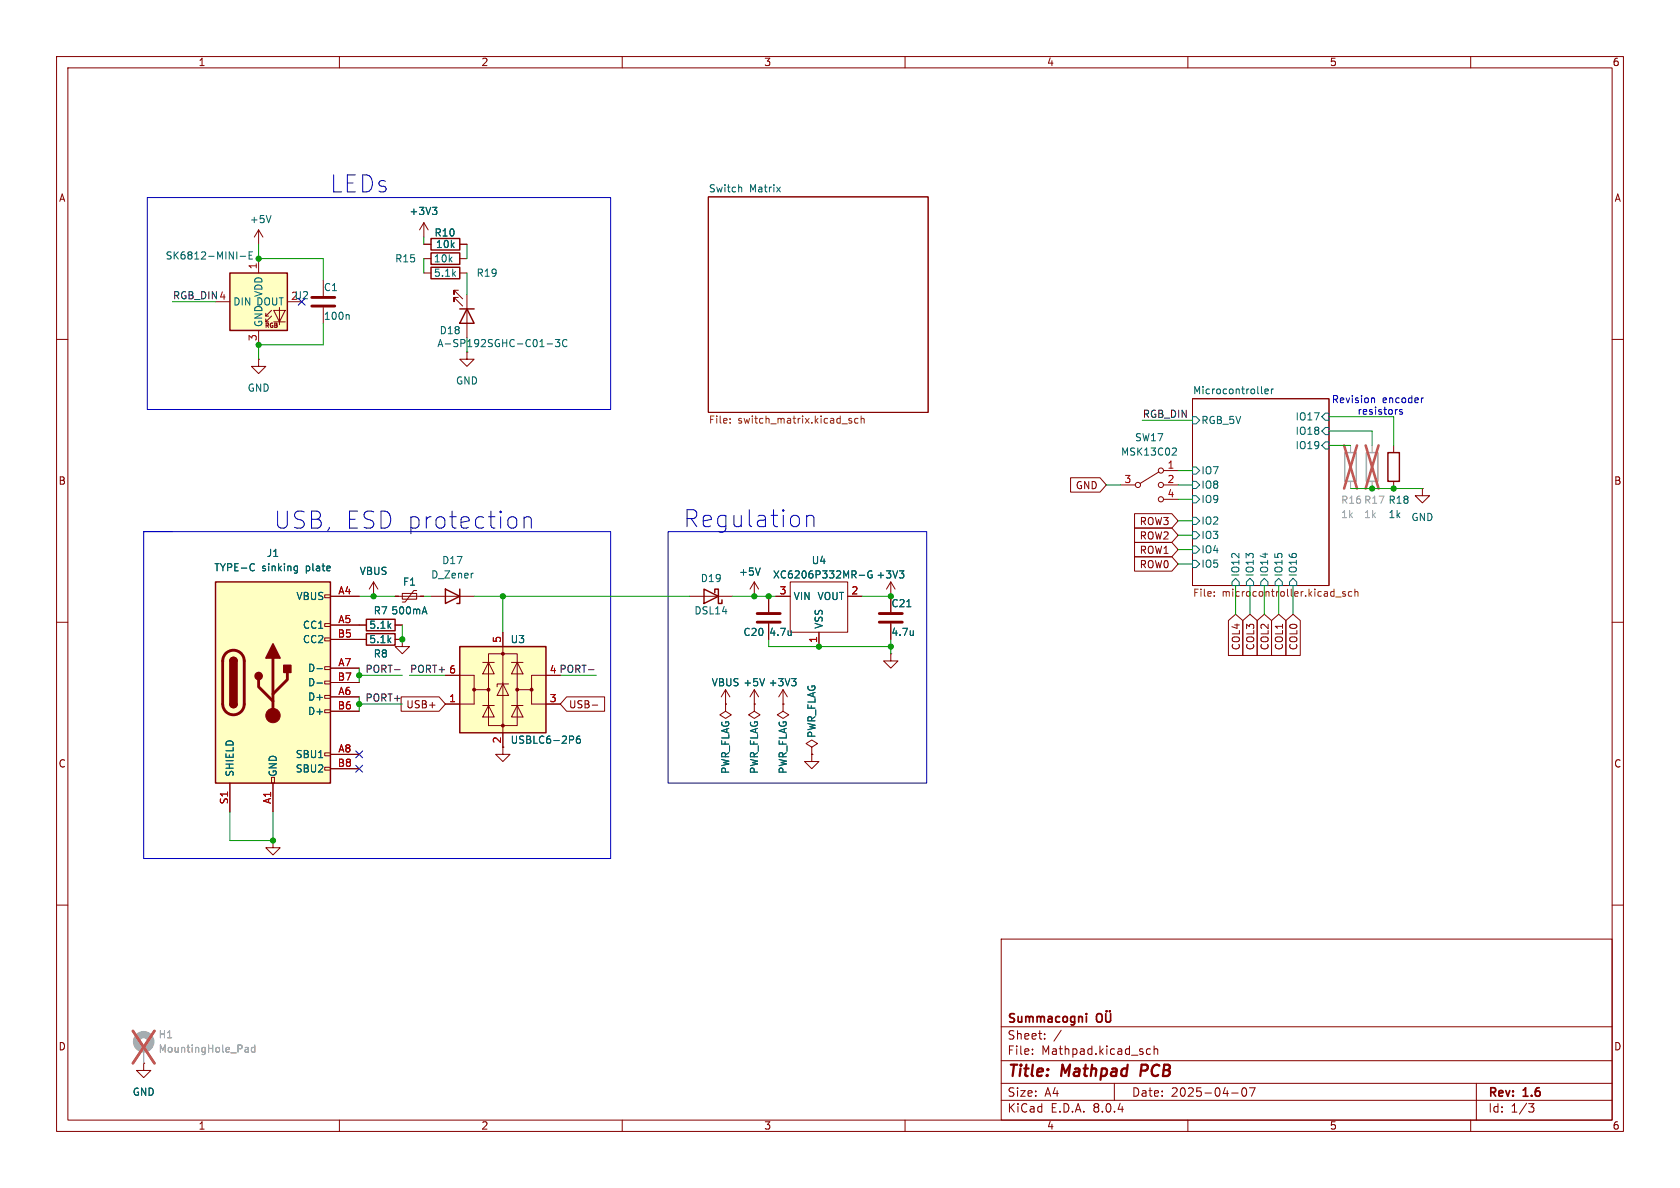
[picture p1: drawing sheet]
<svg xmlns="http://www.w3.org/2000/svg" width="297mm" height="210mm" viewBox="0 0 297 210" stroke-linecap="round" stroke-linejoin="round" font-family="sans-serif">
<g fill="none" stroke="#840000" stroke-width=".18">
<path d="M10 10h277v190h-277zM12 12h273v186h-273zM60 10v2M110 10v2M160 10v2M210 10v2M260 10v2M125.2 34.8h38.9v38.1h-38.9zM10 60h2M57.1 49.5v2.8M57.1 54.4v2.8M285 60h2"/>
<path d="M210.8 70.5h24.1v33h-24.1zM251.5 86.4v1.2h1.2l-1.2 1.3-1.3-1.3h1.3M251.5 86.4h.1M10 110h2M63.5 113h1.3M63.5 110.5h1.3M66 102.9l-.7 1.2M66 102.9v2.5M66 102.9l.8 1.2M69.8 105.4h5.1M69.8 113h1.3M69.8 110.5h1.3"/>
<path d="M71.1 104.9h2.6v1h-2.6zM73.7 104.4h-.5l-1.6 2h-.5M121.9 105.4h7.6M137.2 105.4h2.5M139.7 102.9h10.2v8.9h-10.2zM144.8 111.8v2.5M149.9 105.4h2.5M157.5 115.6v1.2h-1.3l1.3 1.3 1.2-1.3h-1.2M157.5 115.6h.1M157.5 102.9l-.8 1.2M157.5 102.9v2.5M157.5 102.9l.7 1.2"/>
<path d="M285 110h2M128.3 121.9l-.8 1.3M128.3 121.9v2.6M128.3 121.9l.7 1.3M133.3 121.9l-.7 1.3M133.3 121.9v2.6M133.3 121.9l.8 1.3M138.4 124.5v1.2l1 .7-1 .6-1-.6 1-.7M138.4 124.5h.1M138.4 121.9l-.7 1.3M138.4 121.9v2.6M138.4 121.9l.8 1.3"/>
<path d="M10 160h2M285 160h2M177 166h108v32h-108zM25.4 188v1.2h1.3l-1.3 1.3-1.3-1.3h1.3M25.4 188h.1M60 198v2M110 198v2M160 198v2M177 194.5h108M177 191.5h108M177 187.5h108M177 181.5h108"/>
<path d="M182.5 186.3v.1M182.5 185.5v.1M184.7 183.6v.1M184.7 182.8v.1M187.6 182.1l-1.3 2M197 191.5v3M202.7 186.1l.3 .3 .4-.1M203.4 185.5l-.4-.1-.3 .3M204 185.5l.2-.1 .4 .1 .1 .9M204 184.9v1.5M210 198v2M217.7 193.2h1.2"/>
<path d="M219.7 192.4l.2-.1a.81 .81 0 0 1 .6 .6 .81 .81 0 0 1-.3 .8l-.2 .1a.81 .81 0 0 1-.3-1.4zM220.9 192.3h1l-.7 1.5M260 198v2M261 191.5v6.5M270.2 195.1h1l-.5 .6 .4 .1 .1 .5-.3 .3h-.4"/>
</g>
<path d="M201.8 188.2l-.2 2" fill="none" stroke="#840000" stroke-width=".4"/>
<path d="M192.1 179.2v.1M192.1 179.7v1M193.9 179.4a.5 .5 0 0 1 .6-.2 .5 .5 0 0 1 .3 .5v.5a.5 .5 0 0 1-.5 .5 .5 .5 0 0 1-.5-.5zM195.5 179.2v1.2l.3 .3 .4-.1 .1-.2v-1.2M195.6 178.7v.1M196.2 178.7v.1" fill="none" stroke="#840000" stroke-width=".3"/>
<g fill="none" stroke="#006464" stroke-width=".18">
<path d="M130.8 33.1l.3 .2v.6M137.3 33.1l.7 .8M138 33.1l-.7 .8M61.6 55.6l.1 .2v.7M210.8 73.7h.7l.6 .6-.6 .6h-.7zM223 69.4l.2 .2M223.6 69.2l.6-.1v-.3h-.4l-.2 .1 .1 .6h.5M224.8 68.8v.8M225.1 68.8l-.3 .2M234.3 75.6h.6v1.2h-.6l-.6-.6zM234.3 73h.6v1.3h-.6l-.6-.6zM234.3 78.1h.6v1.3h-.6l-.6-.7z"/>
<path d="M210.8 87.6h.7l.6 .7-.6 .6h-.7zM210.8 85.1h.7l.6 .6-.6 .7h-.7zM210.8 82.6h.7l.6 .6-.6 .6h-.7zM210.8 99.1h.7l.6 .6-.6 .6h-.7zM210.8 96.5h.7l.6 .7-.6 .6h-.7zM210.8 91.4h.7l.6 .7-.6 .6h-.7zM210.8 94h.7l.6 .6-.6 .7h-.7zM74.7 108.2h.7M75.1 107.3l.4 1.2M135.2 120l-.5 1.2M139.9 120h.8l-.4 .4M151.9 101.7h1"/>
<path d="M154.1 101a.59 .59 0 0 0-.7 .5 .59 .59 0 0 0 .7 .6l.1-.5h-.3M159 100.9h.8l-.4 .5M159.5 101.4l.3 .2v.3l-.3 .3M218.4 102.2l.7 .7v.6h-1.3v-.6zM221 102.2l.6 .7v.6h-1.3v-.6zM223.5 102.2l.7 .7v.6h-1.3v-.6zM226.1 102.2l.6 .7v.6h-1.3v-.6zM228.6 102.2l.6 .7v.6h-1.2v-.6zM140.5 120.4l.2 .3v.3l-.2 .2"/>
</g>
<g fill="none" stroke="#725600" stroke-width=".18">
<path d="M129.1 74.7v.1M129.1 74v.1M150.5 74h-.3l-.1 .1v.2l.4 .1v.3h-.4M151.7 74h-.4l-.2 .2 .1 .5h.5M152.2 74.1l.2-.1h.3l.1 .8M152.2 73.5v1.3M214.7 105.3v.1M214.7 104.6v.1M236.1 105.5h1M237.8 104.6h-.3l-.2 .1 .1 .2 .4 .1v.4h-.5M239 104.6h-.4l-.2 .2 .1 .6h.5M239.5 104.7l.2-.1h.3l.1 .8"/>
<path d="M239.5 104.1v1.3"/>
</g>
<path d="M64.8 112h5v2h-5zM64.8 109.5h5v2h-5zM124.5 104.1l2.5 1.3-2.5 1.3zM126.4 104.8v-.7h.6v2.6h.6v-.7" fill="none" stroke="#840000" stroke-width=".25"/>
<path d="M55.1 54.1h4.1M55.1 52.6h4.1" fill="none" stroke="#840000" stroke-width=".51"/>
<circle cx="25.4" cy="184.1" r="1.27" fill="none" stroke="#a1a1a1" stroke-width="1.3"/>
<path d="M25.4 185.4v2.6" fill="none" stroke="#a1a1a1" stroke-width=".18"/>
<path d="M43.5 185.2h.3l.1 .8M43.9 185.9l-.4 .1M43.9 185.5h-.4M45 185.2h-.3l-.3 .2 .2 .5h.4M45 184.7v1.3" fill="none" stroke="#989898" stroke-width=".18"/>
<path d="M23.5 182.2l3.8 5.8M27.3 182.2l-3.8 5.8" fill="none" stroke="#e65255" stroke-width=".46"/>
<path d="M38.1 102.9h20.3v35.5h-20.3z" fill="#ffffc2"/>
<g fill="none" stroke="#840000" stroke-width=".18">
<path d="M74.9 45.7h1.3M81.3 45.7h1.2M82.5 62.2v1.3h1.3l-1.3 1.3-1.2-1.3h1.2M82.5 62.2h.1M57.4 117.9h1v.5h-1zM57.4 112.8h1v.5h-1zM57.4 110.2h1v.5h-1zM57.4 105.2h1v.5h-1zM58.4 105.4h5.1M58.4 110.5h5.1M58.4 118.1h5.1M58.4 113h5.1"/>
<path d="M135.9 105.4v2.8M135.9 110.2v2.8M157.5 105.4v2.8M157.5 110.2v2.8M40.6 138.4v5.1M48 137.4h.5v1h-.5zM48.3 138.4v5.1M57.4 135.6h1v.5h-1zM57.4 133.1h1v.5h-1zM57.4 125.5h1v.5h-1zM57.4 122.9h1v.5h-1zM57.4 120.4h1v.5h-1z"/>
<path d="M58.4 123.2h5.1M58.4 133.4h5.1M58.4 125.7h5.1M58.4 120.7h5.1M58.4 135.9h5.1M48.3 148.6v1.3h1.2l-1.2 1.2-1.3-1.2h1.3M48.3 148.6h.1"/>
</g>
<path d="M76.2 44.7h5.1v2h-5.1zM38.1 102.9h20.3v35.5h-20.3zM40.6 116.8a.64 .64 0 0 1 .7-.6 .64 .64 0 0 1 .6 .6M40.6 124.5a.64 .64 0 0 0 .7 .6 .64 .64 0 0 0 .6-.6" fill="none" stroke="#840000" stroke-width=".25"/>
<path d="M39.9 115.5a1.9 1.9 0 0 1 2.1-.4 1.9 1.9 0 0 1 1.2 1.7v7.7a1.91 1.91 0 0 1-1.9 1.9 1.91 1.91 0 0 1-1.9-1.9v-7.8l.1-.6zM48.3 116.3v10.2M50.8 118.9v1.2l-2.5 2.6M133.9 110h4M133.9 108.5h4M155.4 110h4.1M155.4 108.5h4.1M45.7 120.1v1.3l2.6 2.6" fill="none" stroke="#840000" stroke-width=".51"/>
<g fill="#840000" stroke="#840000" stroke-width=".25">
<path d="M40.6 124.5h1.3a.64 .64 0 0 1-.6 .6 .64 .64 0 0 1-.7-.6z"/>
<path d="M40.6 116.8h1.3v7.7h-1.3z"/>
<path d="M40.8 116.4a.64 .64 0 0 1 .7-.1 .64 .64 0 0 1 .4 .5h-1.3z"/>
<path d="M48.3 113.8l1.2 2.5h-2.5z"/>
<path d="M50.2 117.6h1.2v1.3h-1.2z"/>
<circle cx="45.7" cy="119.5" r=".63"/>
</g>
<circle cx="48.3" cy="126.5" r="1.27" fill="#840000" stroke="#840000" stroke-width=".18"/>
<path d="M44.7 99.6l.3 .2M45 100.8l-.3 .1M52.2 100.1h.4M52.6 100.1v1l-.1 .2h-.3M52.6 100.8l-.4 .1M56 118.2h1M139.9 111.5v.8M139.9 112.2l-.1 .1M160.3 107.3h.7M161.5 111.5v.8M161.5 112.2l-.1 .1M56 120.7h1" fill="none" stroke="#006464" stroke-width=".18"/>
<path d="M40.6 48.3h10.2v10.1h-10.2z" fill="#ffffc2"/>
<g fill="none" stroke="#840000" stroke-width=".18">
<path d="M38.1 53.3h2.5M45.7 40.6v2.6M45.7 45.7v2.6M45.7 58.4v2.6M45.7 40.6l-.7 1.3M45.7 40.6l.8 1.3M47 56.9h.5M47 55.9h.5M48 55.9l-1 1v-.5M48 54.9l-1 1v-.5M48.4 54.9h2l-1 2zM48.4 56.9h2"/>
<path d="M49.4 54.4v3M74.9 43.2h1.3M81.3 43.2h1.2M45.7 63.5v1.3h1.3l-1.3 1.2-1.3-1.2h1.3M45.7 63.5h.1"/>
</g>
<path d="M40.6 48.3h10.2v10.1h-10.2zM76.2 42.2h5.1v2h-5.1z" fill="none" stroke="#840000" stroke-width=".25"/>
<path d="M47.9 38.1l-.4 1.3M42.5 45.3h.9M44 45.1h.5M44.6 44.5h-.6v1.3h.6" fill="none" stroke="#006464" stroke-width=".18"/>
<path d="M81.3 114.3h15.2v15.2h-15.2z" fill="#ffffc2"/>
<path d="M76.2 47.2h5.1v2.1h-5.1zM81.3 54.6h2.5M82.5 54.6l1.3 2.6h-2.5zM245.4 80h2v5.1h-2zM78.7 104.1l2.6 1.3-2.6 1.3zM81.3 114.3h15.2v15.2h-15.2zM81.3 104.1v2.6h-.5" fill="none" stroke="#840000" stroke-width=".25"/>
<g fill="#840000" stroke="#840000" stroke-width=".18">
<circle cx="83.8" cy="121.9" r=".25"/>
<circle cx="86.4" cy="121.9" r=".25"/>
<circle cx="88.9" cy="128.3" r=".25"/>
<circle cx="88.9" cy="115.6" r=".25"/>
<circle cx="91.4" cy="121.9" r=".25"/>
<circle cx="94" cy="121.9" r=".25"/>
</g>
<g fill="none" stroke="#840000" stroke-width=".18">
<path d="M74.9 39.4l-.7 1.2M74.9 39.4v2.5M74.9 39.4l.8 1.2M74.9 48.3h1.3M74.9 43.2h1.3M81 51.3h-.7v.8v-.8l1.5 1.5M81 52.6h-.7v.7v-.7l1.5 1.5M81.3 48.3h1.2M81.3 43.2h1.2M82.5 52.1v7.6M246.4 78.7v1.3M189.3 84.5h5.2l1.1 1.2-1.1 1.3h-5.2z"/>
<path d="M198.1 85.7h2.6M200.6 95.9h6.6l1.1 1.3-1.1 1.2h-6.6zM200.6 98.4h6.6l1.1 1.3-1.1 1.3h-6.6zM200.6 93.3h6.6l1.1 1.3-1.1 1.3h-6.6zM200.6 90.8h6.6l1.1 1.3-1.1 1.2h-6.6zM204.9 83.4l-3.4 2.1M205.7 83.2h2.6M205.7 85.7h2.6M205.7 88.3h2.6M246.4 85.1v1.3M58.4 105.4h5.1M58.4 113h6.4"/>
<path d="M58.4 110.5h6.4M58.4 118.1h5.1M69.8 105.4h.7M69.8 113h1.3M69.8 110.5h1.3M71.1 113v1.3h1.3l-1.3 1.3-1.3-1.3h1.3M71.1 113h.1M74.3 105.4h.6M76.2 105.4h7.6M78.7 119.4h5.1v2.5h2.6M85.3 117.1h2.1M86.4 115.6h5v12.7h-5z"/>
<path d="M86.4 117.1l1 2h-2.1zM88.9 111.8v21.6h1.3l-1.3 1.2-1.3-1.2h1.3M90.4 117.1h2.1M91.4 117.1l1.1 2h-2.1zM96.5 119.4h-2.5v2.5h-2.6M133.3 102.9l-.7 1.2M133.3 102.9v2.5M133.3 102.9l.8 1.2M135.9 105.4v2.8M135.9 110.2v2.8M137.2 105.4h2.5M144.8 111.8v2.5"/>
<path d="M149.9 105.4h2.5M157.5 105.4v2.8M157.5 110.2v2.8M217.2 109.7l1.2-1.1 1.3 1.1v6.2h-2.5zM219.7 109.7l1.3-1.1 1.3 1.1v6.2h-2.6zM222.2 109.7l1.3-1.1 1.3 1.1v6.2h-2.6zM224.8 109.7l1.3-1.1 1.2 1.1v6.2h-2.5zM227.3 109.7l1.3-1.1 1.3 1.1v6.2h-2.6zM40.6 138.4v5.1M48.3 138.4v5.1M58.4 123.2h5.1M58.4 133.4h5.1"/>
<path d="M58.4 125.7h5.1M58.4 120.7h5.1M58.4 135.9h5.1M70.9 123.2h6.7l1.1 1.3-1.1 1.2h-6.7zM83.8 121.9v2.6h-5.1M85.3 124.7h2.1M86.4 124.7l1 2h-2.1zM88.9 120.9l1 2h-2zM89.9 120.9h-2v.5M90.4 124.7h2.1M91.4 124.7l1.1 2h-2.1zM94 121.9v2.6h5.1"/>
<path d="M100.2 123.2h6.7v2.5h-6.7l-1.1-1.2zM104.7 124.6h1M128.3 124.5v1.2l1 .7-1 .6-1-.6 1-.7M128.3 124.5h.1M133.3 124.5v1.2l1.1 .7-1.1 .6-1-.6 1-.7M133.3 124.5h.1M138.4 124.5h.1M143.5 133.4v1.2h1.3l-1.3 1.3-1.3-1.3h1.3M143.5 133.4h.1M143.5 132.1l1-.7-1-.6-1 .6 1 .7v1.3M25.4 188h.1"/>
<circle cx="201.2" cy="85.7" r=".46"/>
<circle cx="205.2" cy="83.2" r=".46"/>
<circle cx="205.2" cy="85.7" r=".46"/>
<circle cx="205.2" cy="88.3" r=".46"/>
</g>
<g fill="none" stroke="#006464" stroke-width=".18">
<path d="M76.4 36.6h.8l-.4 .5M77 37.1l.2 .3v.3l-.2 .2M96.7 60.8h1M98.2 60h.8l-.5 .5 .4 .1v.6l-.2 .1-.5-.1M100.2 60.1a.6 .6 0 0 0-.8 .5 .6 .6 0 0 0 .6 .7l.2-.1M207.4 79.2l.5 .1 .1 .3-.8 .9h.8M44.7 99.6l.3 .2M45 100.8l-.3 .1M52.2 100.1h.4M52.6 100.1v1l-.1 .2h-.3M52.6 100.8l-.4 .1M56 118.2h1"/>
<path d="M74.7 108.2h.7M75.1 107.3l.4 1.2M83.5 101.3h.2M134.4 100.4l-.4 1.3M135.2 120l-.5 1.2M139.9 111.5v.8M139.9 112.2l-.1 .1M139.9 120h.8l-.4 .4M151.9 101.7h1M154.1 101a.59 .59 0 0 0-.7 .5 .59 .59 0 0 0 .7 .6l.1-.5h-.3M159 100.9h.8l-.4 .5M159.5 101.4l.3 .2v.3l-.3 .3"/>
<path d="M160.3 107.3h.7M161.5 111.5v.8M161.5 112.2l-.1 .1M56 120.7h1M101.3 130.2l.1 .2-.1 .3M102.5 130.1l-.4 .1a.86 .86 0 0 0 0 1.2l.5-.1v-.5l-.2-.2-.4 .1-.1 .1M140.5 120.4l.2 .3v.3l-.2 .2"/>
</g>
<path d="M237.7 80h2.1v5.1h-2.1zM241.6 80h2v5.1h-2z" fill="none" stroke="#a1a1a1" stroke-width=".25"/>
<path d="M238.8 78.7v1.3M242.6 78.7v1.3M238.8 85.1v1.3M242.6 85.1v1.3M25.4 185.4v2.6" fill="none" stroke="#a1a1a1" stroke-width=".18"/>
<path d="M237.6 78.7l2.3 7.7M239.9 78.7l-2.3 7.7M241.4 78.7l2.3 7.7M243.7 78.7l-2.3 7.7M23.5 182.2l3.8 5.8M27.3 182.2l-3.8 5.8" fill="none" stroke="#e65255" stroke-width=".46"/>
<path d="M69.7 118.4h1M104 118.4h1" fill="none" stroke="#0f0f0f" stroke-width=".18"/>
<path d="M26 34.9h81.9v37.5h-81.9zM242.5 70.4h.4l.1 .8M247.9 72.4h-.3l-.2 .2 .1 .1 .4 .2v.3h-.5M251.7 70.3l-.3 .2M25.4 94h82.5v57.8h-82.5zM91.1 91.5l.3 .4v.9l-.3 .4M92.6 91.6a.75 .75 0 0 1 1.3 .2v1.6M92.6 91.4v2M118.1 94h45.7v44.4h-45.7zM142.6 91.1v2M142.6 91.4a.75 .75 0 0 1 1.3 .1v1.6" fill="none" stroke="#0000c2" stroke-width=".18"/>
<g fill="none" stroke="#009600" stroke-width=".18">
<path d="M30.5 53.3h7.6M45.7 43.2v2.5h11.4v3.8M57.1 57.2v3.8h-11.4v2.5M74.9 41.9v1.3M74.9 45.7v2.6M82.5 43.2v2.5M82.5 48.3v3.8M82.5 59.7v2.5M201.9 74.3h8.9M234.9 78.7h3.9M234.9 76.2h7.7v2.5M234.9 73.7h11.5v5"/>
<path d="M195.6 85.7h2.5M208.3 97.2h2.5M208.3 94.6h2.5M208.3 99.7h2.5M208.3 83.2h2.5M208.3 92.1h2.5M208.3 88.3h2.5M208.3 85.7h2.5M238.8 86.4h12.7M63.5 118.1v2.6M63.5 119.4h7.6M63.5 105.4h6.3"/>
<path d="M71.1 110.5v2.5M72.4 119.4h6.3M74.9 105.4h1.3M83.8 105.4h38.1M88.9 105.4v6.4M99.1 119.4h6.3M129.5 105.4h7.7M135.9 113v1.3h21.6M152.4 105.4h5.1M157.5 113v2.6M218.4 103.5v5.1M221 103.5v5.1"/>
<path d="M223.5 103.5v5.1M226.1 103.5v5.1M228.6 103.5v5.1M63.5 123.2v2.5M63.5 124.5h7.6M40.6 143.5v5.1h7.7v-5.1"/>
</g>
<path d="M52.7 52.7l1.2 1.2M53.9 52.7l-1.2 1.2M62.9 132.7l1.2 1.3M62.9 135.3l1.2 1.2M64.1 132.7l-1.2 1.3M64.1 135.3l-1.2 1.2" fill="none" stroke="#000084" stroke-width=".18"/>
<path d="M43.5 185.2h.3l.1 .8M43.9 185.9l-.4 .1M43.9 185.5h-.4M45 185.2h-.3l-.3 .2 .2 .5h.4M45 184.7v1.3" fill="none" stroke="#989898" stroke-width=".18"/>
<g fill="#009600" stroke="#009600" stroke-width=".18">
<circle cx="63.5" cy="124.5" r=".46"/>
<circle cx="63.5" cy="119.4" r=".46"/>
<circle cx="48.3" cy="148.6" r=".46"/>
<circle cx="71.1" cy="113" r=".46"/>
<circle cx="88.9" cy="105.4" r=".46"/>
<circle cx="133.3" cy="105.4" r=".46"/>
<circle cx="135.9" cy="105.4" r=".46"/>
<circle cx="157.5" cy="114.3" r=".46"/>
<circle cx="157.5" cy="105.4" r=".46"/>
<circle cx="144.8" cy="114.3" r=".46"/>
<circle cx="242.6" cy="86.4" r=".46"/>
<circle cx="246.4" cy="86.4" r=".46"/>
<circle cx="66" cy="105.4" r=".46"/>
<circle cx="45.7" cy="45.7" r=".46"/>
<circle cx="45.7" cy="61" r=".46"/>
</g>
<g font-size="4.2" fill="#0000c2">
<text x="58.2" y="34.3">LEDs</text>
<text x="48.3" y="93.7">USB, ESD protection</text>
<text x="120.6" y="93.5">Regulation</text>
</g>
<g font-size="2.8" fill="#840000">
<text x="178" y="190.9">Title:</text>
<text x="187.7" y="190.9">Mathpad</text>
<text x="202.5" y="190.9">PCB</text>
</g>
<g font-size="2.1" fill="#840000">
<text x="178" y="184">Sheet:</text>
<text x="178" y="181.2">Summacogni</text>
<text x="178" y="186.7">File:</text>
<text x="184.1" y="186.7">Mathpad.kicad_sch</text>
<text x="178" y="196.9">KiCad</text>
<text x="178" y="194.1">Size:</text>
<text x="184.7" y="194.1">A4</text>
<text x="185.7" y="196.9">E.D.A.</text>
<text x="193.3" y="196.9">8.0.4</text>
<text x="200" y="194.1">Date:</text>
<text x="207" y="194.1">2025-04-07</text>
<text x="263" y="194.3">Rev:</text>
<text x="263" y="196.9">Id:</text>
<text x="267.1" y="196.9">1/3</text>
<text x="269.4" y="194.3">1.6</text>
</g>
<g font-size="1.8" fill="#840000">
<text x="35" y="11.9">1</text>
<text x="85" y="11.9">2</text>
<text x="135" y="11.9">3</text>
<text x="185" y="11.9">4</text>
<text x="235" y="11.9">5</text>
<text x="285" y="11.9">6</text>
<text x="10.3" y="35.9">A</text>
<text x="285.3" y="35.9">A</text>
<text x="10.3" y="85.9">B</text>
<text x="190.1" y="86.7">GND</text>
<text x="285.3" y="85.9">B</text>
<text x="201.4" y="95.6">ROW2</text>
<text x="201.4" y="93">ROW3</text>
<text x="201.4" y="98.1">ROW1</text>
<text x="201.4" y="100.6">ROW0</text>
<text x="97.1" y="119.1">4 PORT-</text>
<text x="219.4" y="115.1" transform="rotate(-90 219.4 115.1)">COL4</text>
<text x="221.9" y="115.1" transform="rotate(-90 221.9 115.1)">COL3</text>
<text x="224.5" y="115.1" transform="rotate(-90 224.5 115.1)">COL2</text>
<text x="227" y="115.1" transform="rotate(-90 227 115.1)">COL1</text>
<text x="229.6" y="115.1" transform="rotate(-90 229.6 115.1)">COL0</text>
<text x="71.7" y="125.4">USB+</text>
<text x="100.5" y="125.4">USB-</text>
<text x="88.6" y="131.5" transform="rotate(-90 88.6 131.5)">2</text>
<text x="10.3" y="135.9">C</text>
<text x="285.3" y="135.9">C</text>
<text x="10.3" y="185.9">D</text>
<text x="285.3" y="185.9">D</text>
<text x="35" y="199.9">1</text>
<text x="85" y="199.9">2</text>
<text x="135" y="199.9">3</text>
<text x="185" y="199.9">4</text>
<text x="235" y="199.9">5</text>
<text x="285" y="199.9">6</text>
</g>
<g font-size="1.8" fill="#006464">
<text x="125.2" y="34.1">Switch</text>
<text x="132.5" y="34.1">Matrix</text>
<text x="44.1" y="39.6">+5V</text>
<text x="72.3" y="38.2">+3V3</text>
<text x="29.2" y="46.1">SK6812-MINI-E</text>
<text x="69.8" y="46.6">R15</text>
<text x="76.6" y="46.6">10k</text>
<text x="76.7" y="42">R10</text>
<text x="77" y="44">10k</text>
<text x="46.6" y="52.6" transform="rotate(-90 46.6 52.6)">VDD</text>
<text x="51.4" y="53.1">2U2</text>
<text x="57.2" y="51.7">C1</text>
<text x="76.6" y="49.1">5.1k</text>
<text x="84.2" y="49.1">R19</text>
<text x="41.1" y="54.2">DIN DOUT</text>
<text x="46.6" y="57.9" transform="rotate(-90 46.6 57.9)">GND</text>
<text x="57.2" y="56.7">100n</text>
<text x="77.6" y="59.3">D18</text>
<text x="77.2" y="61.6">A-SP192SGHC-C01-3C</text>
<text x="43.7" y="69.4">GND</text>
<text x="80.5" y="68.2">GND</text>
<text x="210.8" y="69.8">Microcontroller</text>
<text x="212.3" y="75.2">RGB_5V</text>
<text x="228.9" y="77.1">IO18</text>
<text x="228.9" y="74.5">IO17</text>
<text x="198.1" y="80.7">MSK13C02</text>
<text x="200.6" y="78.2">SW17</text>
<text x="228.9" y="79.6">IO19</text>
<text x="212.3" y="89.1">IO9</text>
<text x="212.3" y="86.6">IO8</text>
<text x="212.3" y="84">IO7</text>
<text x="237" y="89.3">R16 R17 R18</text>
<text x="212.3" y="92.9">IO2</text>
<text x="212.3" y="95.5">IO3</text>
<text x="245.4" y="91.8">1k</text>
<text x="249.4" y="92.3">GND</text>
<text x="37.8" y="101.2">TYPE-C</text>
<text x="46.3" y="101.2">sinking</text>
<text x="47.1" y="98.7">J1</text>
<text x="54.2" y="101.2">plate</text>
<text x="63.5" y="101.8">VBUS</text>
<text x="78.1" y="99.9">D17</text>
<text x="130.6" y="102">+5V</text>
<text x="143.4" y="99.9">U4</text>
<text x="212.3" y="100.6">IO5</text>
<text x="212.3" y="98">IO4</text>
<text x="52.3" y="106.3">VBUS</text>
<text x="71.1" y="103.7">F1</text>
<text x="76.1" y="102.5">D_Zener</text>
<text x="123.8" y="103.1">D19</text>
<text x="136.6" y="102.5">XC6206P332MR-G</text>
<text x="140.2" y="106.3">VIN</text>
<text x="144.4" y="106.3">VOUT</text>
<text x="154.8" y="102.5">+3V3</text>
<text x="157.5" y="107.5">C21</text>
<text x="219.3" y="102" transform="rotate(-90 219.3 102)">IO12</text>
<text x="221.8" y="102" transform="rotate(-90 221.8 102)">IO13</text>
<text x="224.4" y="102" transform="rotate(-90 224.4 102)">IO14</text>
<text x="226.9" y="102" transform="rotate(-90 226.9 102)">IO15</text>
<text x="229.5" y="102" transform="rotate(-90 229.5 102)">IO16</text>
<text x="53.5" y="111.4">CC1</text>
<text x="53.5" y="113.9">CC2</text>
<text x="65.2" y="113.9">5.1k</text>
<text x="65.2" y="111.4">5.1k</text>
<text x="66" y="108.8">R7</text>
<text x="69.1" y="108.8">500mA</text>
<text x="90.2" y="113.9">U3</text>
<text x="122.7" y="108.8">DSL14</text>
<text x="131.3" y="112.6">C20</text>
<text x="135.9" y="112.6">4.7u</text>
<text x="145.6" y="111.3" transform="rotate(-90 145.6 111.3)">VSS</text>
<text x="157.5" y="112.6">4.7u</text>
<text x="54.4" y="119">D-</text>
<text x="66" y="116.4">R8</text>
<text x="54.4" y="124.1">D+</text>
<text x="54.4" y="121.5">D-</text>
<text x="125.7" y="121.5">VBUS +5V</text>
<text x="135.8" y="121.5">+3V3</text>
<text x="54.4" y="126.6">D+</text>
<text x="90.2" y="131.7">USBLC6-2P6</text>
<text x="144.4" y="130.5" transform="rotate(-90 144.4 130.5)">PWR_FLAG</text>
<text x="41.5" y="137.4" transform="rotate(-90 41.5 137.4)">SHIELD</text>
<text x="49.1" y="137.4" transform="rotate(-90 49.1 137.4)">GND</text>
<text x="52.2" y="134.2">SBU1</text>
<text x="52.2" y="136.8">SBU2</text>
<text x="129.1" y="136.9" transform="rotate(-90 129.1 136.9)">PWR_FLAG</text>
<text x="134.2" y="136.9" transform="rotate(-90 134.2 136.9)">PWR_FLAG</text>
<text x="139.3" y="136.9" transform="rotate(-90 139.3 136.9)">PWR_FLAG</text>
<text x="23.4" y="193.9">GND</text>
</g>
<g font-size="1.8" fill="#a90000">
<text x="45.5" y="47.7" transform="rotate(-90 45.5 47.7)">1</text>
<text x="45.5" y="60.4" transform="rotate(-90 45.5 60.4)">3</text>
<text x="206.3" y="82.9">1</text>
<text x="198.7" y="85.5">3</text>
<text x="206.3" y="85.5">2</text>
<text x="206.3" y="88">4</text>
<text x="59.7" y="105.2">A4</text>
<text x="137.7" y="105.2">3</text>
<text x="150.4" y="105.2">2</text>
<text x="59.6" y="112.8">B5</text>
<text x="59.7" y="110.2">A5</text>
<text x="88.6" y="113.7" transform="rotate(-90 88.6 113.7)">5</text>
<text x="144.5" y="113.7" transform="rotate(-90 144.5 113.7)">1</text>
<text x="59.7" y="117.9">A7</text>
<text x="79.3" y="119.1">6</text>
<text x="97.1" y="119.1">4</text>
<text x="59.6" y="125.5">B6</text>
<text x="59.6" y="120.4">B7</text>
<text x="59.7" y="122.9">A6</text>
<text x="79.3" y="124.2">1</text>
<text x="97.1" y="124.2">3</text>
<text x="59.6" y="135.6">B8</text>
<text x="59.7" y="133.1">A8</text>
<text x="40.4" y="142.3" transform="rotate(-90 40.4 142.3)">S1</text>
<text x="48" y="142.2" transform="rotate(-90 48 142.2)">A1</text>
</g>
<g font-size="1.8" fill="#0f0f0f">
<text x="30.5" y="53">RGB_DIN 4</text>
<text x="201.9" y="73.9">RGB_DIN</text>
<text x="64.5" y="119">PORT-</text>
<text x="72.4" y="119">PORT+ 6</text>
<text x="64.5" y="124.1">PORT+</text>
</g>
<g font-size="1.8" fill="#0000c2">
<text x="235.3" y="71.5">Revision</text>
<text x="244.4" y="71.5">encoder</text>
<text x="239.9" y="73.5">resistors</text>
</g>
<g font-size="1.8" fill="#725600">
<text x="125.2" y="75.2">File:</text>
<text x="130.4" y="75.2">switch_matrix.kicad_sch</text>
<text x="210.8" y="105.8">File:</text>
<text x="216" y="105.8">microcontroller.kicad_sch</text>
</g>
<g font-size="1.8" fill="#989898">
<text x="237" y="91.8">1k</text>
<text x="241.1" y="91.8">1k</text>
<text x="27.9" y="183.7">H1</text>
<text x="27.9" y="186.3">MountingHole_Pad</text>
</g>
<text font-size="1.1" fill="#840000" x="46.7" y="58.1">RGB</text>
</svg>
